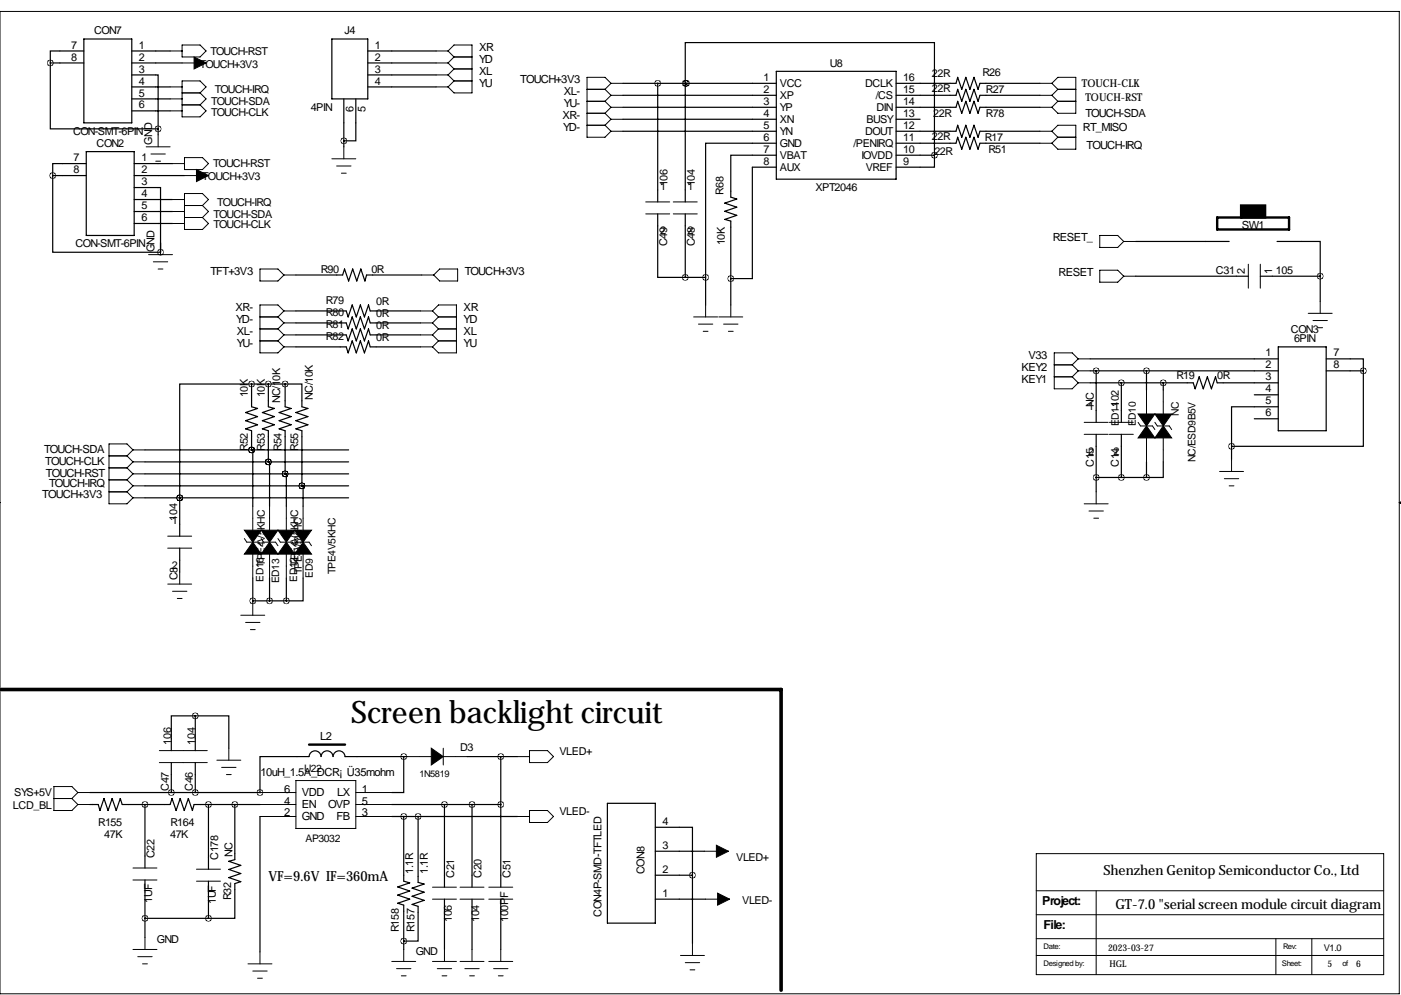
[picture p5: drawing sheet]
<svg xmlns="http://www.w3.org/2000/svg" width="297mm" height="211mm" viewBox="0 0 297 211" stroke-linecap="round" stroke-linejoin="round" font-family="sans-serif">
<g fill="none" stroke="#000" stroke-width=".21">
<path d="M0 2.4h296.7v208.3h-296.7zM36.1 18.4h2.5M36.1 10.8h2.5M38.6 13.3h5.1M38.6 9.5h3.8l1.3 1.3-1.3 1.3h-3.8zM38.6 19.7h3.8M42.4 19.7l1.3-1.3-1.3-1.2h-3.8v7.6h3.8l1.3-1.3-1.3-1.3M42.4 19.7l1.3 1.3-1.3 1.2M92.5 13.3h2.5M92.5 15.9h2.5M92.5 18.4h2.5M92.5 10.8h2.5"/>
<path d="M95 13.3l1.3 1.3M95 10.8l1.3-1.3h3.8v10.2h-3.8l-1.3-1.3M95 15.9l1.3 1.3M95 10.8l1.3 1.3M96.3 14.6h3.8M96.3 12.1h3.8M96.3 12.1l-1.3 1.2M96.3 17.2h3.8M96.3 14.6l-1.3 1.3M96.3 17.2l-1.3 1.2M124.5 18.9h3.8M128.3 18.9l1.2 1.3"/>
<path d="M129.5 17.7l-1.2-1.3h-3.8v12.7h3.8l1.2-1.3M129.5 17.7h2.6M129.5 17.7l-1.2 1.2M220.5 17.7h2.5M223 17.7l1.3-1.3h3.8v7.6h-3.8l-1.3-1.3M223 17.7l1.3 1.2M224.3 18.9h3.8M224.3 18.9l-1.3 1.3M31 31.1h5.1M32 32.7h3.1M33 34.2h1M33.5 28.6v2.5"/>
<path d="M36.1 23.5h2.5M36.1 21h2.5M36.6 34.7h2.5M38.6 22.2h3.8M39.1 37.2h5.1M39.1 33.4h3.8l1.3 1.3-1.3 1.3h-3.8zM70.4 33.7h5M71.4 35.2h3M72.4 36.7h1M72.9 31.1v2.6M124.5 24h3.8M124.5 21.5h3.8"/>
<path d="M124.5 26.6h3.8M128.3 21.5l1.2 1.2M128.3 24l1.2 1.3M128.3 26.6l1.2 1.2M129.5 22.7h2.6M129.5 22.7l-1.2 1.3M129.5 20.2h2.6M129.5 20.2l-1.2 1.3M129.5 25.3h2.6M129.5 25.3l-1.2 1.3M129.5 27.8h2.6M220.5 22.7h2.5"/>
<path d="M220.5 20.2h2.5M220.5 27.8h2.5M220.5 30.4h2.5M223 27.8l1.3-1.2h3.8v5h-3.8l-1.3-1.2M223 20.2l1.3 1.3M223 27.8l1.3 1.3M224.3 21.5h3.8M224.3 29.1h3.8M224.3 21.5l-1.3 1.2M224.3 29.1l-1.3 1.3M31.5 54h5.1M32.5 55.5h3.1"/>
<path d="M33.5 57h1M34 51.4v2.6M36.6 47.4h2.5M36.6 44.8h2.5M36.6 42.3h2.5M39.1 46.1h3.8M39.1 43.6h3.8M42.9 43.6l1.3-1.3-1.3-1.3h-3.8v7.7h3.8l1.3-1.3-1.3-1.3M42.9 43.6l1.3 1.2-1.3 1.3M55.1 57h3.8l1.3 1.3-1.3 1.3h-3.8zM60.2 58.3h2.5M89.4 58.3h2.5"/>
<path d="M93.2 57h3.8v2.6h-3.8l-1.3-1.3zM136.9 42.8h5.1M136.9 45.4h5.1M142.7 42.8h5.1M142.7 45.4h5.1M233.2 49.9h3.8l1.3 1.3-1.3 1.3h-3.8zM233.2 57.3h3.8l1.3 1.3-1.3 1.2h-3.8zM238.3 51.2h2.5M238.3 58.6h2.5M264.7 56v5.1M267.2 56v5.1M55.1 67.2h3.8"/>
<path d="M55.1 69.7h3.8M55.1 72.3h3.8M58.9 67.2l1.3 1.3M58.9 69.7l1.3 1.3M58.9 72.3l1.3 1.2M60.2 65.9h2.5M60.2 65.9l-1.3-1.2h-3.8v10.1h3.8l1.3-1.3M60.2 68.5h2.5M60.2 71h2.5M60.2 73.5h2.5M60.2 65.9l-1.3 1.3M60.2 68.5l-1.3 1.2"/>
<path d="M60.2 71l-1.3 1.3M89.2 65.9h2.5M89.2 68.5h2.5M89.2 71h2.5M89.2 73.5h2.5M91.7 65.9l1.3 1.3M91.7 65.9l1.3-1.2h3.8v10.1h-3.8l-1.3-1.3M91.7 68.5l1.3 1.2M91.7 71l1.3 1.3M93 67.2h3.8M93 69.7h3.8M93 67.2l-1.3 1.3"/>
<path d="M93 72.3h3.8M93 69.7l-1.3 1.3M93 72.3l-1.3 1.2M147.1 67.2h5M148.1 68.7h3M149.1 70.2h1M149.6 64.7v2.5M152.4 67.2h5.1M153.4 68.7h3.1M154.4 70.2h1M154.9 64.7v2.5M223.5 79.9h3.8"/>
<path d="M223.5 77.4h3.8M227.3 77.4l1.3 1.2M227.3 79.9l1.3 1.3M228.6 76.1l-1.3-1.3h-3.8v7.6h3.8l1.3-1.2M228.6 78.6h2.5M228.6 78.6l-1.3 1.3M228.6 76.1h2.5M228.6 76.1l-1.3 1.3M277.4 66.4h5M278.4 68h3M279.4 69.5h1M279.9 63.9v2.5"/>
<path d="M23.1 96.7h3.8M23.1 99.2h3.8M26.9 96.7l1.3 1.2M26.9 99.2l1.3 1.3M28.2 95.4l-1.3-1.3h-3.8v12.7h3.8l1.3-1.2M28.2 95.4h2.5M28.2 95.4l-1.3 1.3M28.2 97.9h2.5M28.2 97.9l-1.3 1.3M228.6 81.2h2.5M229.9 89.5h5M229.9 92.1h5"/>
<path d="M235.2 89.5h5.1M235.2 92.1h5.1M241.3 89.5l.5 .8h2.5l.6 .8M243.1 82.7v5.1M243.1 92.9v5M244.9 89.5l.5 .8h2.5l.5 .8M246.6 82.7v5.1M246.6 92.9v5M258.6 100h5.1M261.1 97.4v2.6M-.1 106.5v.1M23.1 101.7h3.8"/>
<path d="M23.1 104.3h3.8M26.9 101.7l1.3 1.3M26.9 104.3l1.3 1.3M28.2 100.5l-1.3 1.2M28.2 103l-1.3 1.3M28.2 100.5h2.5M28.2 103h2.5M28.2 105.6h2.5M35.6 113.7h5M35.6 116.2h5M51.8 114.2l.5 .7h2.6l.5 .8M53.6 107.3v5.1"/>
<path d="M53.6 117.5v5.1M55.4 114.2l.5 .7h2.5l.5 .8M57.1 107.3v5.1M57.1 117.5v5.1M58.9 114.2l.5 .7h2.6l.5 .8M60.7 107.3v5.1M60.7 117.5v5.1M62.5 114.2l.5 .7h2.5l.5 .8M64.3 107.3v5.1M64.3 117.5v5.1M229.9 106.8h5M230.9 108.3h3"/>
<path d="M231.9 109.9h1M232.4 104.3v2.5M259.6 101.5h3M260.6 103h1M296.7 106.6h.4M296.7 106.6l.4 .2M297.1 106.4l-.4 .2M35.6 123.8h5M36.6 125.4h3M37.6 126.9h1M38.1 121.3v2.5M51.1 130.4h5"/>
<path d="M52.1 132h3M53.1 133.5h1M53.6 127.9v2.5M33.8 159.1h10.1M48.5 158.6v2.6M94 158.6v3.6M112.3 159.1h3.8l1.2 1.3-1.2 1.3h-3.8zM11.4 169.3h3.8M15.2 169.3l1.3 1.3M16.5 168h2.5M16.5 170.6h2.5M16.5 168l-1.3 1.3"/>
<path d="M16.5 168l-1.3-1.2h-3.8v5h3.8l1.3-1.2M33.8 161.7h10.1M46 161.2h5.1M47 162.7h3M48 164.2h1M55.1 168h7.6M55.1 170.6h7.6M55.1 173.1h7.6M62.7 165.5h12.7v10.2h-12.7zM75.4 168h7.7M75.4 170.6h7.7M75.4 173.1h7.7"/>
<path d="M86.4 160.4h5M94 160.4h5.1M109.7 173.1h2.6M109.7 160.4h2.6M112.3 171.8h3.8l1.2 1.3-1.2 1.3h-3.8zM28.2 184h5.1M28.2 186.6h5.1M30.7 198.8v2.5M41.7 184.3h5M41.7 186.8h5M91.7 188.1h5.1M91.7 190.6h5.1"/>
<path d="M97.5 188.1h5.1M97.5 190.6h5.1M103.6 188.1h5.1M103.6 190.6h5.1M149.4 180.5h5M149.6 190.6h5.1M219.7 199h73.7M219.7 193.9h73.7M219.7 181h73.7v25.6h-73.7zM219.7 188.9h73.7M232.4 188.9v17.7M270.5 199v7.6"/>
<path d="M278.1 199v7.6M28.2 201.3h5.1M29.2 202.8h3.1M30.2 204.4h1M52.6 204.4h5.1M53.6 205.9h3M54.6 207.4h1M55.1 201.8v2.6M83.1 203.8h5M84.1 205.4h3M85.1 206.9h1M85.6 201.3v2.5"/>
<path d="M91.7 203.8h5.1M92.7 205.4h3.1M93.7 206.9h1M94.2 201.3v2.5M97.5 203.8h5.1M98.6 205.4h3M99.6 206.9h1M100.1 201.3v2.5M103.6 203.8h5.1M104.6 205.4h3.1M105.7 206.9h1M106.2 201.3v2.5"/>
<path d="M144.3 202.6h5.1M145.3 204.1h3M146.3 205.6h1M146.8 200v2.6M219.7 202.6h73.7"/>
</g>
<path d="M.3 146.2h165.3v63.7" fill="none" stroke="#000" stroke-width=".76"/>
<g fill="none" stroke="#000" stroke-width=".25">
<path d="M10.7 13.3v14h22.8M10.7 13.3h7.1M17.8 10.8h-7.1v2.5M17.8 8.3h10.1v17.7h-10.1zM27.9 15.9h5.6v11.4M27.9 10.8h8.2M27.9 13.3h10.7M27.9 18.4h8.2M70.4 8.3h7.6v12.7h-7.6zM78 10.8h14.5M78 13.3h14.5M78 15.9h14.5"/>
<path d="M78 18.4h14.5M132.1 17.7h32.5M139.4 17.7v25.1M145.3 17.7v-8.7h52.8v23.9M145.5 17.7v.2h-.2v24.9M164.6 15.1h25.4v22.9h-25.4zM190 17.7h12.7l.3-1.3 .9 2.5 .9-2.5 .8 2.5 .9-2.5 .9 2.5 .4-1.2h12.7M11.2 37.2v16.3h22.8M11.2 37.2h7.1M18.3 34.7h-7.1v2.5M18.3 32.1h10.1v17.8h-10.1zM27.9 21h8.2"/>
<path d="M27.9 23.5h8.2M28.4 39.8h5.6v13.7M28.4 34.7h8.2M28.4 37.2h10.7M33.5 27.3v1.3M72.9 21v10.1M75.4 21v8.9h-2.5M132.1 20.2h32.5M132.1 22.7h32.5M132.1 25.3h32.5M132.1 27.8h32.5M164.6 30.4h-15v28.4"/>
<path d="M164.6 32.9h-9.7v8.9l1.3 .4-2.5 .9 2.5 .8-2.5 .9 2.5 .9-2.5 .8 1.2 .4v17.8M164.6 35.4h-5.1v23.7h-4.6M190 20.2h12.7l.3-1.3 .9 2.6 .9-2.6 .8 2.6 .9-2.6 .9 2.6 .4-1.3h12.7M190 22.7h12.7l.3-1.2 .9 2.5 .9-2.5 .8 2.5 .9-2.5 .9 2.5 .4-1.3h12.7M190 25.3h5.1M190 27.8h12.7l.3-1.2 .9 2.5 .9-2.5 .8 2.5 .9-2.5 .9 2.5 .4-1.3h12.7M190 30.4h12.7l.3-1.3 .9 2.5 .9-2.5 .8 2.5 .9-2.5 .9 2.5 .4-1.2h12.7M190 32.9h8.1M198.1 32.9v2.5h-8.1M28.4 42.3h8.2M28.4 44.8h8.2M28.4 47.4h8.2"/>
<path d="M34 51.4v2.1M62.7 58.3h9.9l.5-1.3 .8 2.6 .9-2.6 .8 2.6 .9-2.6 .9 2.6 .3-1.3h11.7M139.4 45.4v13.4h5.9M145.3 45.4v13.4M145.3 58.8h4.3M149.6 58.8v5.9M240.8 58.6h23.9M240.8 51.2h19.8M267.2 58.6h12.7M270.8 51.2h9.1v7.4M279.9 58.6v5.3M62.7 65.9h10.7l.4 1.3 .9-2.5 .8 2.5 .9-2.5 .9 2.5 .8-2.5 .4 1.2h10.7"/>
<path d="M62.7 71h10.7l.4 1.3 .9-2.6 .8 2.6 .9-2.6 .9 2.6 .8-2.6 .4 1.3h10.7M62.7 68.5h10.7l.4 1.2 .9-2.5 .8 2.5 .9-2.5 .9 2.5 .8-2.5 .4 1.3h10.7M62.7 73.5h10.7l.4 1.3 .9-2.5 .8 2.5 .9-2.5 .9 2.5 .8-2.5 .4 1.2h10.7M231.1 76.1h39.9M231.1 78.6h39.9M232.4 78.6v10.9M243.1 78.6v4.1M271 73.5h10.2v17.8h-10.2zM281.2 76.1h7.9v2.5M281.2 78.6h7.9M289.1 78.6v16h-28M30.7 95.4h43.2"/>
<path d="M30.7 97.9h43.2M53.3 95.4h.1M53.3 81.4h-15.2v24.2M53.3 95.4h.3v11.9M53.3 81.4v4.8l1.3 .4-2.5 .9 2.5 .8-2.5 .9 2.5 .9-2.5 .8 1.2 .4v4.1M53.3 81.4h7.2M56.9 97.9h.1M56.9 97.9h.2v9.4M56.9 81.4v4.8l1.3 .4-2.6 .9 2.6 .8-2.6 .9 2.6 .9-2.6 .8 1.3 .4v6.6M60.5 81.4h3.5v4.8l1.3 .4-2.6 .9 2.6 .8-2.6 .9 2.6 .9-2.6 .8 1.3 .4v11.7M60.5 81.4v4.8l1.2 .4-2.5 .9 2.5 .8-2.5 .9 2.5 .9-2.5 .8 1.3 .4v9.2M231.1 81.2h21.9l.4 1.2 .9-2.5 .8 2.5 .9-2.5 .8 2.5 .9-2.5 .4 1.3h12.9"/>
<path d="M232.4 92.1v12.2M237.7 81.2v8.3M237.7 92.1v9.1M243.1 97.9v3.3M246.6 97.9v3.3h-3.5M246.6 81.2v1.5M261.1 94.6v2.8M265.9 83.7h5.1M265.9 88.8h5.1M271 86.2h-9.9v8.4M30.7 100.5h43.2M30.7 103h43.2"/>
<path d="M30.7 105.6h43.2M38.1 105.6h.1M38.1 105.6v8.1M38.1 116.2v5.1M60.5 100.5h.1M60.5 100.5h.2v6.8M64 103h.1M64 103h.3v4.3M232.4 101.2h10.7M53.6 122.6v5.3M53.6 127.4h7.1M57.1 122.6v4.8"/>
<path d="M60.7 122.6v4.8M64.3 122.6v4.8h-3.6M41.4 151.8h-5.1v7.3M41.4 151.8h7.1v6.8M41.4 151.8v7.3M19 170.6h1.8l.4 1.2 .8-2.5 .9 2.5 .9-2.5 .8 2.5 .9-2.5 .4 1.3h10.2l.4-1.3 .8 2.5 .9-2.5 .9 2.5 .8-2.5 .9 2.5 .3-1.2h14M19 168h36.1M30.7 170.6v13.4M36.3 161.7v6.3M41.4 161.7v6.3M44.2 170.6v13.7M49.8 170.6v11.7l-1.3 .3 2.6 .9-2.6 .8 2.6 .9-2.6 .9 2.6 .8-1.3 .4v7.4h-5.6"/>
<path d="M55.1 168h.1M55.1 173.1v28.7M83.1 170.6h23.1M83.1 173.1h26.6M85.6 160.4v7.6h-2.5M85.6 173.1v13.7l1.3 .4-2.6 .9 2.6 .8-2.6 .9 2.6 .8-2.6 .9 1.3 .4v9.4M86.4 160.4h-13.2a1.27 1.27 0 0 0-1.3-1.2 1.27 1.27 0 0 0-1.3 1.2 1.27 1.27 0 0 0-1.3-1.2 1.27 1.27 0 0 0-1.2 1.2 1.27 1.27 0 0 0-1.3-1.2 1.27 1.27 0 0 0-1.3 1.2h-10.4v7.6M88.6 173.1v14l1.3 .3-2.5 .9 2.5 .9-2.5 .8 2.5 .9-2.5 .9 1.2 .4v7.3h-3M94.2 170.6v17.5M99.1 160.4h10.6M100.1 170.6v17.5M106.2 160.4v27.7"/>
<path d="M128.8 170.3h10.1v25.4h-10.1zM138.9 175.4h7.9v10.2M30.7 186.6v12.2M30.7 194.7h13.5M44.2 186.8v7.9M94.2 190.6v10.7M100.1 190.6v10.7M106.2 190.6v10.7M138.9 190.6h10.7M138.9 185.6h7.9M138.9 180.5h10.5M146.8 185.6v14.4"/>
</g>
<g fill="#000" stroke="#000" stroke-width=".21">
<path d="M41.1 12.1l2.6 1.2-2.6 1.3zM41.7 36l2.5 1.2-2.5 1.3zM241.3 87.8h3.6l-1.8 2.5zM243.1 90.3l1.8 2.6h-3.6zM244.9 87.8h3.5l-1.8 2.5zM246.6 90.3l1.8 2.6h-3.5zM51.8 112.4h3.6l-1.8 2.5zM53.6 114.9l1.8 2.6h-3.6zM55.4 112.4h3.5l-1.8 2.5zM57.1 114.9l1.8 2.6h-3.5zM58.9 112.4h3.6l-1.8 2.5zM60.7 114.9l1.8 2.6h-3.6z"/>
<path d="M62.5 112.4h3.5l-1.7 2.5zM64.3 114.9l1.7 2.6h-3.5zM91.4 158.6l2.6 1.8-2.6 1.8zM151.9 179.2l2.5 1.3-2.5 1.3zM152.1 189.4l2.6 1.2-2.6 1.3z"/>
</g>
<path d="M258.1 46.1h15.2v2.6h-15.2zM65.5 157.9h7.7" fill="none" stroke="#000" stroke-width=".51"/>
<path d="M263.1 43.6h5.1v2.5h-5.1z" fill="#000" stroke="#000" stroke-width=".51"/>
<path d="M149.6 58.8a.05 .05 0 0 0 .1 0 .05 .05 0 0 0-.1 0zM145.2 58.8a.05 .05 0 0 0 .1 0 .05 .05 0 0 0-.1 0zM139.4 17.7a.05 .05 0 0 0 .1 0 .05 .05 0 0 0-.1 0zM11.1 37.2a.05 .05 0 0 0 .1 0 .05 .05 0 0 0-.1 0zM34 53.5a.05 .05 0 0 0 .1 0 .05 .05 0 0 0-.1 0zM10.6 13.3a.05 .05 0 0 0 .1 0 .05 .05 0 0 0-.1 0zM33.5 27.3a.05 .05 0 0 0 .1 0 .05 .05 0 0 0-.1 0zM53.3 95.4a.05 .05 0 0 0 .1 0 .05 .05 0 0 0-.1 0zM60.4 100.5a.05 .05 0 0 0 .1 0 .05 .05 0 0 0-.1 0zM64 103a.05 .05 0 0 0 .1 0 .05 .05 0 0 0-.1 0zM60.4 81.4a.05 .05 0 0 0 .1 0 .05 .05 0 0 0-.1 0zM53.3 81.4a.05 .05 0 0 0 .1 0 .05 .05 0 0 0-.1 0zM198.1 32.9a.05 .05 0 0 0 .1 0 .05 .05 0 0 0-.1 0zM145.5 17.7a.05 .05 0 0 0 .1 0 .05 .05 0 0 0-.1 0zM145.2 17.7a.05 .05 0 0 0 .1 0 .05 .05 0 0 0-.1 0zM154.9 59.1a.05 .05 0 0 0 .1 0 .05 .05 0 0 0-.1 0zM289 78.6a.05 .05 0 0 0 .1 0 .05 .05 0 0 0-.1 0zM261.1 94.6a.05 .05 0 0 0 .1 0 .05 .05 0 0 0-.1 0zM246.6 81.2a.05 .05 0 0 0 .1 0 .05 .05 0 0 0-.1 0zM243 78.6a.05 .05 0 0 0 .1 0 .05 .05 0 0 0-.1 0zM237.7 81.2a.05 .05 0 0 0 .1 0 .05 .05 0 0 0-.1 0zM232.4 78.6a.05 .05 0 0 0 .1 0 .05 .05 0 0 0-.1 0zM243 101.2a.05 .05 0 0 0 .1 0 .05 .05 0 0 0-.1 0zM237.7 101.2a.05 .05 0 0 0 .1 0 .05 .05 0 0 0-.1 0zM232.4 101.2a.05 .05 0 0 0 .1 0 .05 .05 0 0 0-.1 0zM279.9 58.6a.05 .05 0 0 0 .1 0 .05 .05 0 0 0-.1 0zM64 103a.05 .05 0 0 0 .1 0 .05 .05 0 0 0-.1 0zM60.4 100.5a.05 .05 0 0 0 .1 0 .05 .05 0 0 0-.1 0zM53.3 95.4a.05 .05 0 0 0 .1 0 .05 .05 0 0 0-.1 0zM53.5 127.4a.05 .05 0 0 0 .1 0 .05 .05 0 0 0-.1 0zM60.7 127.4a.05 .05 0 0 0 .1 0 .05 .05 0 0 0-.1 0zM57.1 127.4a.05 .05 0 0 0 .1 0 .05 .05 0 0 0-.1 0zM55.1 168a.05 .05 0 0 0 .1 0 .05 .05 0 0 0-.1 0zM30.7 170.6a.05 .05 0 0 0 .1 0 .05 .05 0 0 0-.1 0zM30.7 194.7a.05 .05 0 0 0 .1 0 .05 .05 0 0 0-.1 0zM49.7 170.6a.05 .05 0 0 0 .1 0 .05 .05 0 0 0-.1 0zM88.6 173.1a.05 .05 0 0 0 .1 0 .05 .05 0 0 0-.1 0zM36.3 168a.05 .05 0 0 0 .1 0 .05 .05 0 0 0-.1 0zM146.8 185.6a.05 .05 0 0 0 .1 0 .05 .05 0 0 0-.1 0zM94.2 170.6a.05 .05 0 0 0 .1 0 .05 .05 0 0 0-.1 0zM100 170.6a.05 .05 0 0 0 .1 0 .05 .05 0 0 0-.1 0zM106.1 170.6a.05 .05 0 0 0 .1 0 .05 .05 0 0 0-.1 0zM106.1 160.4a.05 .05 0 0 0 .1 0 .05 .05 0 0 0-.1 0z" fill="#000" stroke="#000" stroke-width="1.3"/>
<text font-size="6.6" x="74.4" y="153.3">Screen backlight circuit</text>
<g font-size="3">
<text x="233.9" y="185.6">Shenzhen Genitop Semiconductor Co., Ltd</text>
<text x="56.9" y="186.8">VF=9.6V IF=360mA</text>
<text x="236.5" y="192.7">GT-7.0 &quot;serial screen module circuit diagram</text>
</g>
<g font-size="2.6">
<text x="221" y="191.9">Project:</text>
<text x="221.2" y="197">File:</text>
</g>
<g font-size="2.4">
<text x="101.6" y="10.8">XR</text>
<text x="101.6" y="13.3">YD</text>
<text x="101.6" y="15.9">XL</text>
<text x="110.3" y="17.7">TOUCH+3V3</text>
<text x="101.6" y="18.4">YU</text>
<text x="119.5" y="22.7">YU-</text>
<text x="119.5" y="20.2">XL-</text>
<text x="119.3" y="25.3">XR-</text>
<text x="119.4" y="27.8">YD-</text>
<text x="229.6" y="27.8">RT_MISO</text>
<text x="230.1" y="24.8">TOUCH-SDA</text>
<text x="230.4" y="31.6">TOUCH-IRQ</text>
<text x="223.2" y="51.2">RESET_</text>
<text x="263.3" y="48.7">SW1</text>
<text x="44.6" y="58.3">TFT+3V3</text>
<text x="98.6" y="58.3">TOUCH+3V3</text>
<text x="224.5" y="58.6">RESET</text>
<text x="49.9" y="65.9">XR-</text>
<text x="98.3" y="65.9">XR</text>
<text x="50.1" y="68.5">YD-</text>
<text x="50.2" y="71">XL-</text>
<text x="98.3" y="68.5">YD</text>
<text x="98.3" y="71">XL</text>
<text x="50.2" y="73.5">YU-</text>
<text x="98.3" y="73.5">YU</text>
<text x="218.1" y="76.1">V33</text>
<text x="216.6" y="78.6">KEY2</text>
<text x="216.6" y="81.2">KEY1</text>
<text x="9.3" y="96">TOUCH-SDA</text>
<text x="9.6" y="98.5">TOUCH-CLK</text>
<text x="9.7" y="101">TOUCH-RST</text>
<text x="9" y="105.6">TOUCH+3V3</text>
<text x="10.4" y="103.3">TOUCH-IRQ</text>
<text x="67.9" y="156.9">L2</text>
<text x="55.2" y="164.5">10uH_1.5A_DCR¡Ü35mohm</text>
<text x="60.2" y="168">6</text>
<text x="60.2" y="170.6">4</text>
<text x="60.2" y="173.1">2</text>
<text x="64" y="168.8">VDD</text>
<text x="64" y="171.4">EN</text>
<text x="64" y="173.9">GND</text>
<text x="69.5" y="171.4">OVP</text>
<text x="71.3" y="173.9">FB</text>
<text x="71.5" y="168.8">LX</text>
<text x="76.7" y="173.1">3</text>
<text x="76.7" y="170.6">5</text>
<text x="76.7" y="168">1</text>
</g>
<g font-size="2.3">
<text x="15.1" y="10.3">7</text>
<text x="20" y="7.3">CON7</text>
<text x="29.5" y="10.3">1</text>
<text x="44.7" y="11.6">TOUCH-RST</text>
<text x="73" y="7.3">J4</text>
<text x="79.5" y="10.3">1</text>
<text x="15.1" y="12.8">8</text>
<text x="29.5" y="12.8">2</text>
<text x="29.5" y="15.4">3</text>
<text x="29.5" y="17.9">4</text>
<text x="42.4" y="14.4">TOUCH+3V3</text>
<text x="79.5" y="12.8">2</text>
<text x="79.5" y="15.4">3</text>
<text x="79.5" y="17.9">4</text>
<text x="161.9" y="17.2">1</text>
<text x="176" y="14.1">U8</text>
<text x="191.5" y="17.2">16</text>
<text x="197.6" y="16.4">22R</text>
<text x="208.3" y="16.2">R26</text>
<text x="29.5" y="20.5">5</text>
<text x="29.5" y="23">6</text>
<text x="44.8" y="22.2">TOUCH-SDA</text>
<text x="45.6" y="19.7">TOUCH-IRQ</text>
<text x="65.9" y="23.5">4PIN</text>
<text x="74.9" y="23.7" transform="rotate(-90 74.9 23.7)">6</text>
<text x="77.5" y="23.7" transform="rotate(-90 77.5 23.7)">5</text>
<text x="161.9" y="19.7">2</text>
<text x="161.9" y="22.2">3</text>
<text x="165.4" y="18.4">VCC</text>
<text x="165.4" y="21">XP</text>
<text x="165.4" y="23.5">YP</text>
<text x="183.4" y="18.4">DCLK</text>
<text x="185.7" y="21">/CS</text>
<text x="185.8" y="23.5">DIN</text>
<text x="191.5" y="19.7">15</text>
<text x="191.5" y="22.2">14</text>
<text x="197.6" y="19.5">22R</text>
<text x="209" y="19.7">R27</text>
<text x="229.4" y="18.5">TOUCH-CLK</text>
<text x="230.1" y="21.5">TOUCH-RST</text>
<text x="15.5" y="28.6">CON-SMT-6PIN</text>
<text x="44.8" y="24.5">TOUCH-CLK</text>
<text x="161.9" y="24.8">4</text>
<text x="161.9" y="27.3">5</text>
<text x="161.9" y="29.9">6</text>
<text x="165.4" y="26.1">XN</text>
<text x="165.4" y="28.6">YN</text>
<text x="183.4" y="28.6">DOUT</text>
<text x="183.7" y="26.1">BUSY</text>
<text x="191.5" y="24.8">13</text>
<text x="191.5" y="27.3">12</text>
<text x="191.5" y="29.9">11</text>
<text x="197.6" y="29.6">22R</text>
<text x="197.9" y="24.8">22R</text>
<text x="208.8" y="29.9">R17</text>
<text x="209" y="24.8">R78</text>
<text x="15.6" y="34.2">7</text>
<text x="20.5" y="31.1">CON2</text>
<text x="30" y="34.2">1</text>
<text x="32.3" y="30.7" transform="rotate(-90 32.3 30.7)">GND</text>
<text x="45.2" y="35.4">TOUCH-RST</text>
<text x="161.9" y="32.4">7</text>
<text x="161.9" y="34.9">8</text>
<text x="165.4" y="31.1">GND</text>
<text x="165.4" y="33.7">VBAT</text>
<text x="180.9" y="31.1">/PENIRQ</text>
<text x="182.6" y="33.7">IOVDD</text>
<text x="191.5" y="32.4">10</text>
<text x="191.5" y="34.9">9</text>
<text x="198.1" y="32.9">22R</text>
<text x="209.6" y="32.4">R51</text>
<text x="15.6" y="36.7">8</text>
<text x="30" y="36.7">2</text>
<text x="30" y="39.3">3</text>
<text x="30" y="41.8">4</text>
<text x="42.9" y="38.2">TOUCH+3V3</text>
<text x="140" y="40.3">1</text>
<text x="141.5" y="39.5" transform="rotate(-90 141.5 39.5)">106</text>
<text x="145.8" y="40.3">1</text>
<text x="147.3" y="39.5" transform="rotate(-90 147.3 39.5)">104</text>
<text x="153.4" y="41.3" transform="rotate(-90 153.4 41.3)">R68</text>
<text x="165.4" y="36.2">AUX</text>
<text x="172.9" y="40.5">XPT2046</text>
<text x="183.6" y="36.2">VREF</text>
<text x="30" y="44.3">5</text>
<text x="30" y="46.9">6</text>
<text x="45.3" y="46.1">TOUCH-SDA</text>
<text x="46.1" y="43.6">TOUCH-IRQ</text>
<text x="16" y="52.5">CON-SMT-6PIN</text>
<text x="32.8" y="53.5" transform="rotate(-90 32.8 53.5)">GND</text>
<text x="45.3" y="48.4">TOUCH-CLK</text>
<text x="140" y="49.7">2</text>
<text x="141.5" y="52.2" transform="rotate(-90 141.5 52.2)">C49</text>
<text x="145.8" y="49.7">2</text>
<text x="147.3" y="52.2" transform="rotate(-90 147.3 52.2)">C48</text>
<text x="153.7" y="52" transform="rotate(-90 153.7 52)">10K</text>
<text x="68" y="58">R90</text>
<text x="78.7" y="58">0R</text>
<text x="257.8" y="58.1">C31</text>
<text x="263.9" y="58.1" transform="rotate(-90 263.9 58.1)">2</text>
<text x="269.7" y="58.1" transform="rotate(-90 269.7 58.1)">1</text>
<text x="270.5" y="58.1">105</text>
<text x="69.1" y="64.4">R79</text>
<text x="79.8" y="64.7">0R</text>
<text x="69.1" y="67">R80</text>
<text x="69.1" y="69.5">R81</text>
<text x="79.8" y="67.2">0R</text>
<text x="79.8" y="69.7">0R</text>
<text x="273.7" y="70.5">CON3</text>
<text x="69.1" y="72">R82</text>
<text x="79.8" y="72.3">0R</text>
<text x="268.3" y="75.6">1</text>
<text x="274.4" y="72.5">6PIN</text>
<text x="282.7" y="75.6">7</text>
<text x="249.4" y="80.4">R19</text>
<text x="258.1" y="80.4">0R</text>
<text x="268.3" y="78.1">2</text>
<text x="268.3" y="80.7">3</text>
<text x="268.3" y="83.2">4</text>
<text x="282.7" y="78.1">8</text>
<text x="52.6" y="84.2" transform="rotate(-90 52.6 84.2)">10K</text>
<text x="56.1" y="84.2" transform="rotate(-90 56.1 84.2)">10K</text>
<text x="59.4" y="85.5" transform="rotate(-90 59.4 85.5)">NC/10K</text>
<text x="66.3" y="84.7" transform="rotate(-90 66.3 84.7)">NC/10K</text>
<text x="230.7" y="87">1</text>
<text x="231.9" y="86.2" transform="rotate(-90 231.9 86.2)">NC</text>
<text x="236" y="87">1</text>
<text x="268.3" y="85.7">5</text>
<text x="268.3" y="88.3">6</text>
<text x="52.6" y="95.7" transform="rotate(-90 52.6 95.7)">R52</text>
<text x="56.1" y="95.7" transform="rotate(-90 56.1 95.7)">R53</text>
<text x="59.7" y="95.7" transform="rotate(-90 59.7 95.7)">R54</text>
<text x="63.2" y="95.7" transform="rotate(-90 63.2 95.7)">R55</text>
<text x="230.7" y="96.4">2</text>
<text x="231.9" y="98.9" transform="rotate(-90 231.9 98.9)">C15</text>
<text x="236" y="96.4">2</text>
<text x="237.2" y="98.9" transform="rotate(-90 237.2 98.9)">C14</text>
<text x="36.4" y="111.1">1</text>
<text x="37.6" y="110.4" transform="rotate(-90 37.6 110.4)">104</text>
<text x="36.4" y="120.5">2</text>
<text x="37.6" y="123.1" transform="rotate(-90 37.6 123.1)">C8</text>
<text x="36.3" y="157.9" transform="rotate(-90 36.3 157.9)">106</text>
<text x="41.4" y="157.9" transform="rotate(-90 41.4 157.9)">104</text>
<text x="97.5" y="159.1">D3</text>
<text x="118.6" y="160.2">VLED+</text>
<text x="35.8" y="167.7" transform="rotate(-90 35.8 167.7)">C47</text>
<text x="40.9" y="167.7" transform="rotate(-90 40.9 167.7)">C46</text>
<text x="2.7" y="171.6">LCD_BL</text>
<text x="3" y="168.8">SYS+5V</text>
<text x="118.6" y="172.9">VLED-</text>
<text x="20.8" y="175.1">R155</text>
<text x="22.1" y="177.7">47K</text>
<text x="36.1" y="177.7">47K</text>
<text x="36.1" y="175.1">R164</text>
<text x="140.5" y="180">3</text>
<text x="140.5" y="174.9">4</text>
<text x="32.8" y="182" transform="rotate(-90 32.8 182)">C22</text>
<text x="46.2" y="182.3" transform="rotate(-90 46.2 182.3)">C178</text>
<text x="49.3" y="181.8" transform="rotate(-90 49.3 181.8)">NC</text>
<text x="87.6" y="185.3" transform="rotate(-90 87.6 185.3)">1.1R</text>
<text x="90.7" y="185.3" transform="rotate(-90 90.7 185.3)">1.1R</text>
<text x="136.7" y="185.3" transform="rotate(-90 136.7 185.3)">CON8</text>
<text x="140.5" y="185.1">2</text>
<text x="156.1" y="182.5">VLED+</text>
<text x="32.3" y="191.4" transform="rotate(-90 32.3 191.4)">1UF</text>
<text x="45.7" y="191.7" transform="rotate(-90 45.7 191.7)">1UF</text>
<text x="49" y="190.9" transform="rotate(-90 49 190.9)">R32</text>
<text x="96.3" y="186.1" transform="rotate(-90 96.3 186.1)">C21</text>
<text x="102.1" y="186.1" transform="rotate(-90 102.1 186.1)">C20</text>
<text x="108.2" y="186.1" transform="rotate(-90 108.2 186.1)">C51</text>
<text x="140.5" y="190.1">1</text>
<text x="157.4" y="191.7">VLED-</text>
<text x="84.6" y="197.7" transform="rotate(-90 84.6 197.7)">R158</text>
<text x="87.9" y="197.7" transform="rotate(-90 87.9 197.7)">R157</text>
<text x="95.8" y="195.5" transform="rotate(-90 95.8 195.5)">106</text>
<text x="101.6" y="195.5" transform="rotate(-90 101.6 195.5)">104</text>
<text x="107.7" y="195.5" transform="rotate(-90 107.7 195.5)">100PF</text>
<text x="127.5" y="194.4" transform="rotate(-90 127.5 194.4)">CON4P-SMD-TFTLED</text>
<text x="33.3" y="200">GND</text>
<text x="88.1" y="202.6">GND</text>
</g>
<g font-size="2.2">
<text x="249.9" y="88.1" transform="rotate(-90 249.9 88.1)">NC</text>
<text x="237.2" y="90.4" transform="rotate(-90 237.2 90.4)">ED11102</text>
<text x="240.8" y="90.4" transform="rotate(-90 240.8 90.4)">ED10</text>
<text x="253.5" y="98" transform="rotate(-90 253.5 98)">NC/ESD9B5V</text>
<text x="56.1" y="120" transform="rotate(-90 56.1 120)">TPE4V5KHC</text>
<text x="63.2" y="120" transform="rotate(-90 63.2 120)">TPE4V5KHC</text>
<text x="55.9" y="123.4" transform="rotate(-90 55.9 123.4)">ED16</text>
<text x="59.2" y="123.6" transform="rotate(-90 59.2 123.6)">ED13</text>
<text x="63" y="123.4" transform="rotate(-90 63 123.4)">ED12</text>
<text x="64" y="121.7" transform="rotate(-90 64 121.7)">TPE4V5KHC</text>
<text x="66.3" y="122.5" transform="rotate(-90 66.3 122.5)">ED9</text>
<text x="71.1" y="121.7" transform="rotate(-90 71.1 121.7)">TPE4V5KHC</text>
<text x="64.5" y="163.7">U22</text>
<text x="64.8" y="178.4">AP3032</text>
</g>
<g font-size="2">
<text x="88.9" y="164.7">1N5819</text>
<text x="235" y="201.6">2023-03-27</text>
<text x="280.7" y="201.6">V1.0</text>
<text x="235.2" y="205.1">HGL</text>
<text x="281.4" y="205.1">5</text>
<text x="287.5" y="205.1">6</text>
</g>
<g font-size="1.6">
<text x="221.2" y="201.3">Date:</text>
<text x="272" y="201.3">Rev:</text>
<text x="221.2" y="204.9">Designed by:</text>
<text x="271.8" y="204.9">Sheet:</text>
<text x="284.6" y="204.9">of</text>
</g>
</svg>
